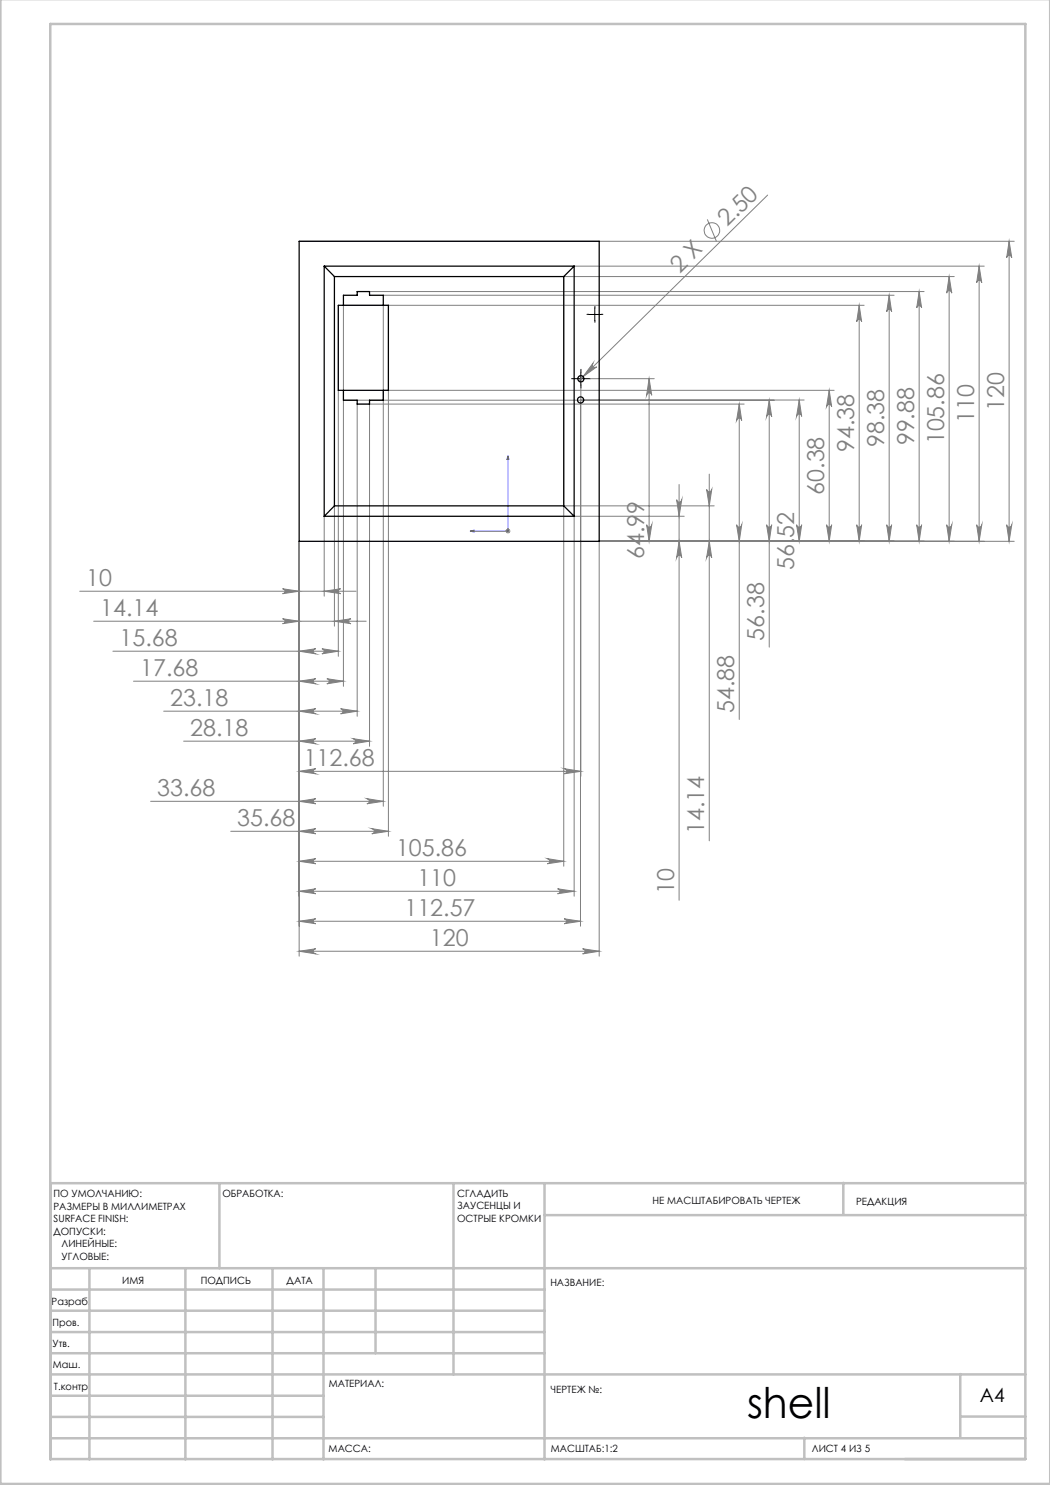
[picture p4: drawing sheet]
<svg xmlns="http://www.w3.org/2000/svg" width="210mm" height="297mm" viewBox="0 0 210 297" stroke-linecap="round" stroke-linejoin="round" font-family="sans-serif">
<g fill="none" stroke="#808080" stroke-width=".2">
<path d="M153.5 39l-37.8 37.2M59.8 48.3h143M66.9 55.3v69.9M71.4 58.3h113.4M76.7 59.1h102.1M114.8 53.2h82.1M141.5 43.9l1.8 4.4M177.8 59.1l.5 3.3a.49 .49 0 0 0-.5-.5 .49 .49 0 0 0-.5 .5zM177.8 59.1v49.2M183.8 58.3l.5 3.3a.49 .49 0 0 0-.5-.5 .49 .49 0 0 0-.5 .5zM183.8 58.3v50M189.8 55.3l.6 3.3a.51 .51 0 0 0-.6-.5 .51 .51 0 0 0-.5 .5z"/>
<path d="M189.8 55.3v53M190.9 55.3h-78.2v117.9M195.8 53.2l.6 3.3a.51 .51 0 0 0-.6-.4 .51 .51 0 0 0-.5 .4zM195.8 53.2v55.1M201.8 48.3l.6 3.2a.51 .51 0 0 0-.6-.4 .51 .51 0 0 0-.5 .4zM201.8 48.3v60M67.7 61.1v70.2M76.7 61.1v100.2M76.7 78.1h90.1M77.7 61.1v106.1M116.2 77.6v77.7M118 75.7h12.8"/>
<path d="M118.6 72.6a.53 .53 0 0 0 0 .7 .53 .53 0 0 0 .7 .1l-2.7 1.9zM129.8 75.7l.6 3.4a.51 .51 0 0 0-.6-.5 .51 .51 0 0 0-.5 .5zM129.8 75.7v32.6M165.8 78.1l.5 3.2a.51 .51 0 0 0-.5-.4 .51 .51 0 0 0-.5 .4zM165.8 78.1v30.2M171.8 61.1l.5 3.2a.49 .49 0 0 0-.5-.4 .49 .49 0 0 0-.5 .4zM171.8 61.1v47.2M172.8 61.1h-104.1v76.2M68.7 80h86.1M73.9 80.8v68.5M135.3 99.9a.51 .51 0 0 0 .5 .5 .51 .51 0 0 0 .5-.5l-.5 3.4zM135.8 96.9v83.2"/>
<path d="M141.3 97.9a.51 .51 0 0 0 .5 .5 .51 .51 0 0 0 .5-.5l-.4 3.3zM141.9 94.8v73.4M147.8 80.8l.5 3.3a.51 .51 0 0 0-.5-.5 .51 .51 0 0 0-.5 .5zM147.8 80.8v63.1M148.8 80.8h-77.4v62.5M153.8 80l.5 3.4a.51 .51 0 0 0-.5-.5 .51 .51 0 0 0-.5 .5zM153.8 80v49.4M159.8 80l.5 3.3a.51 .51 0 0 0-.5-.5 .51 .51 0 0 0-.5 .5zM159.8 80v28.3M160.8 80h-44.7v105.2M15.9 118.2h55.3M56.5 117.8l3.3 .4-3.3 .5a.49 .49 0 0 0 .5-.5 .49 .49 0 0 0-.5-.4z"/>
<path d="M59.8 108.3v82.9M64.8 118.2l3.3-.4a.49 .49 0 0 0-.4 .4 .49 .49 0 0 0 .4 .5zM64.8 103.3v15.9M101.1 106.2h1M101.2 105.9l.8 .7M101.6 105.7v1M102 105.9l-.8 .7M112.7 101.2h30.1M129.3 104.9a.51 .51 0 0 0 .5 .5 .51 .51 0 0 0 .6-.5l-.6 3.4zM135.8 108.3l.5 3.2a.51 .51 0 0 0-.5-.4 .51 .51 0 0 0-.5 .4zM136.8 103.3h-22v75.9M141.9 108.3l.4 3.2a.51 .51 0 0 0-.5-.4 .51 .51 0 0 0-.5 .4z"/>
<path d="M147.3 104.9a.51 .51 0 0 0 .5 .5 .51 .51 0 0 0 .5-.5l-.5 3.4zM153.3 104.9a.51 .51 0 0 0 .5 .5 .51 .51 0 0 0 .5-.5l-.5 3.4zM159.3 104.9a.51 .51 0 0 0 .5 .5 .51 .51 0 0 0 .5-.5l-.5 3.4zM165.3 104.9a.51 .51 0 0 0 .5 .5 .51 .51 0 0 0 .5-.5l-.5 3.4zM171.3 104.9a.49 .49 0 0 0 .5 .5 .49 .49 0 0 0 .5-.5l-.5 3.4zM177.3 104.9a.49 .49 0 0 0 .5 .5 .49 .49 0 0 0 .5-.5l-.5 3.4zM183.3 104.9a.49 .49 0 0 0 .5 .5 .49 .49 0 0 0 .5-.5l-.5 3.4zM189.3 104.9a.51 .51 0 0 0 .5 .5 .51 .51 0 0 0 .6-.5l-.6 3.4zM195.3 104.9a.51 .51 0 0 0 .5 .5 .51 .51 0 0 0 .6-.5l-.6 3.4zM201.3 104.9a.51 .51 0 0 0 .5 .5 .51 .51 0 0 0 .6-.5l-.6 3.4zM202.8 108.3h-83v82.9M18.7 124.2h54.5"/>
<path d="M22.6 130.2h45.1M26.7 136.2h42M56.5 123.8l3.3 .4-3.3 .5a.49 .49 0 0 0 .5-.5 .49 .49 0 0 0-.5-.4zM59.8 130.2l3.3-.5a.51 .51 0 0 0-.5 .6 .51 .51 0 0 0 .5 .5zM59.8 136.2l3.3-.5a.51 .51 0 0 0-.5 .6 .51 .51 0 0 0 .5 .5zM64.4 129.7l3.3 .5-3.3 .6a.51 .51 0 0 0 .4-.5 .51 .51 0 0 0-.4-.6zM65.4 135.7l3.3 .5-3.3 .6a.51 .51 0 0 0 .4-.5 .51 .51 0 0 0-.4-.6zM66.9 124.2l3.3-.4a.49 .49 0 0 0-.5 .4 .49 .49 0 0 0 .5 .5zM32.7 142.2h38.7M36.7 148.2h37.2M59.8 142.2l3.3-.5a.51 .51 0 0 0-.5 .6 .51 .51 0 0 0 .5 .5zM59.8 148.2l3.3-.5a.51 .51 0 0 0-.5 .6 .51 .51 0 0 0 .5 .5z"/>
<path d="M59.8 154.3l3.3-.6a.51 .51 0 0 0-.5 .5 .51 .51 0 0 0 .5 .6zM59.8 154.3h56.4M68.1 141.7l3.3 .5-3.3 .6a.51 .51 0 0 0 .5-.5 .51 .51 0 0 0-.5-.6zM70.6 147.7l3.3 .5-3.3 .6a.51 .51 0 0 0 .5-.5 .51 .51 0 0 0-.5-.6zM73.4 159.7l3.3 .6-3.3 .5a.51 .51 0 0 0 .4-.6 .51 .51 0 0 0-.4-.5zM112.9 153.7l3.3 .6-3.3 .5a.51 .51 0 0 0 .5-.6 .51 .51 0 0 0-.5-.5zM30.1 160.3h46.6M46.1 166.3h31.6M59.8 160.3l3.3-.6a.51 .51 0 0 0-.5 .5 .51 .51 0 0 0 .5 .6zM59.8 166.3l3.3-.6a.51 .51 0 0 0-.5 .5 .51 .51 0 0 0 .5 .6zM59.8 172.3l3.3-.6a.51 .51 0 0 0-.5 .5 .51 .51 0 0 0 .5 .6zM59.8 178.3l3.3-.5a.49 .49 0 0 0-.5 .5 .49 .49 0 0 0 .5 .4z"/>
<path d="M59.8 172.3h52.9M59.8 178.3h55M74.4 165.7l3.3 .6-3.3 .5a.51 .51 0 0 0 .5-.6 .51 .51 0 0 0-.5-.5zM109.5 171.7l3.2 .6-3.2 .5a.51 .51 0 0 0 .4-.6 .51 .51 0 0 0-.4-.5zM111.5 177.8l3.3 .5-3.3 .4a.49 .49 0 0 0 .5-.4 .49 .49 0 0 0-.5-.5zM59.8 184.3l3.3-.5a.49 .49 0 0 0-.5 .5 .49 .49 0 0 0 .5 .4zM59.8 190.2l3.3-.4a.51 .51 0 0 0-.5 .5 .51 .51 0 0 0 .5 .5zM59.8 184.3h56.3M59.8 190.2h60M112.8 183.8l3.3 .5-3.3 .4a.49 .49 0 0 0 .5-.4 .49 .49 0 0 0-.5-.5zM116.5 189.8l3.3 .4-3.3 .6a.51 .51 0 0 0 .5-.5 .51 .51 0 0 0-.5-.5z"/>
<circle cx="142.4" cy="46.1" r="1.56"/>
</g>
<path d="M101.6 91.2v15h-7.5M101.6 91.2l.2 .7h-.4zM94.1 106.2l.7-.2v.4z" fill="none" stroke="#00f" stroke-width=".2"/>
<path d="M114.9 75.7h-.6M116.2 74.5v-.6M116.2 77v.6M117.4 75.7h.7M117.7 62.9h-.3M119 61.6v-.3M119 64.1v.4M120.2 62.9h.4" fill="none" stroke="#000" stroke-width=".2" stroke-dasharray="15.2 1.3 1.3 1.3"/>
<path d="M114.9 75.7h2.5M116.2 74.5v2.5M117.7 62.9h2.5M119 61.6v2.5" fill="none" stroke="#000" stroke-width=".2"/>
<g fill="none" stroke="#c0c0c0" stroke-width=".5">
<path d="M.1 -.1v296.9h209.9v-296.9M10.1 4.8h195v287h-195zM43.9 236.6v17M90.7 236.6v38.3M108.9 236.6v55.3M168.7 236.6v6.3M205.1 236.6h-195v55.3M10.1 253.6h195M10.1 257.9h98.8M17.9 253.6v38.3M37.1 253.6v38.3M54.5 253.6v38.3"/>
<path d="M64.7 253.6v38.3M75.1 253.6v17M108.9 243h96.2M10.1 270.6h98.8M10.1 266.4h98.8M10.1 262.1h98.8M10.1 279.1h54.6M10.1 274.9h195M192.1 274.8v12.7M10.1 287.7h195M10.1 283.4h54.6M160.9 287.5v4.3"/>
<path d="M192.1 283.3h13"/>
</g>
<path d="M94.1 106.2l.7 .2v-.4zM101.6 91.2l-.2 .7h.4z" fill="#00f"/>
<g fill="#808080">
<path d="M118.6 72.6a.53 .53 0 0 0 0 .7 .53 .53 0 0 0 .7 .1l-2.7 1.9z"/>
<path d="M129.3 104.9a.51 .51 0 0 0 .5 .5 .51 .51 0 0 0 .6-.5l-.6 3.4zM129.8 75.7l.6 3.4a.51 .51 0 0 0-.6-.5 .51 .51 0 0 0-.5 .5zM135.8 108.3l.5 3.2a.51 .51 0 0 0-.5-.4 .51 .51 0 0 0-.5 .4zM135.3 99.9a.51 .51 0 0 0 .5 .5 .51 .51 0 0 0 .5-.5l-.5 3.4zM141.9 108.3l.4 3.2a.51 .51 0 0 0-.5-.4 .51 .51 0 0 0-.5 .4zM141.3 97.9a.51 .51 0 0 0 .5 .5 .51 .51 0 0 0 .5-.5l-.4 3.3zM147.3 104.9a.51 .51 0 0 0 .5 .5 .51 .51 0 0 0 .5-.5l-.5 3.4zM147.8 80.8l.5 3.3a.51 .51 0 0 0-.5-.5 .51 .51 0 0 0-.5 .5zM153.3 104.9a.51 .51 0 0 0 .5 .5 .51 .51 0 0 0 .5-.5l-.5 3.4zM153.8 80l.5 3.4a.51 .51 0 0 0-.5-.5 .51 .51 0 0 0-.5 .5zM159.3 104.9a.51 .51 0 0 0 .5 .5 .51 .51 0 0 0 .5-.5l-.5 3.4zM159.8 80l.5 3.3a.51 .51 0 0 0-.5-.5 .51 .51 0 0 0-.5 .5zM165.3 104.9a.51 .51 0 0 0 .5 .5 .51 .51 0 0 0 .5-.5l-.5 3.4zM165.8 78.1l.5 3.2a.51 .51 0 0 0-.5-.4 .51 .51 0 0 0-.5 .4zM171.3 104.9a.49 .49 0 0 0 .5 .5 .49 .49 0 0 0 .5-.5l-.5 3.4zM171.8 61.1l.5 3.2a.49 .49 0 0 0-.5-.4 .49 .49 0 0 0-.5 .4zM177.3 104.9a.49 .49 0 0 0 .5 .5 .49 .49 0 0 0 .5-.5l-.5 3.4zM177.8 59.1l.5 3.3a.49 .49 0 0 0-.5-.5 .49 .49 0 0 0-.5 .5zM183.3 104.9a.49 .49 0 0 0 .5 .5 .49 .49 0 0 0 .5-.5l-.5 3.4zM183.8 58.3l.5 3.3a.49 .49 0 0 0-.5-.5 .49 .49 0 0 0-.5 .5zM189.3 104.9a.51 .51 0 0 0 .5 .5 .51 .51 0 0 0 .6-.5l-.6 3.4zM189.8 55.3l.6 3.3a.51 .51 0 0 0-.6-.5 .51 .51 0 0 0-.5 .5zM195.3 104.9a.51 .51 0 0 0 .5 .5 .51 .51 0 0 0 .6-.5l-.6 3.4zM195.8 53.2l.6 3.3a.51 .51 0 0 0-.6-.4 .51 .51 0 0 0-.5 .4zM201.3 104.9a.51 .51 0 0 0 .5 .5 .51 .51 0 0 0 .6-.5l-.6 3.4zM201.8 48.3l.6 3.2a.51 .51 0 0 0-.6-.4 .51 .51 0 0 0-.5 .4z"/>
<path d="M56.5 117.8l3.3 .4-3.3 .5a.49 .49 0 0 0 .5-.5 .49 .49 0 0 0-.5-.4zM64.8 118.2l3.3-.4a.49 .49 0 0 0-.4 .4 .49 .49 0 0 0 .4 .5zM56.5 123.8l3.3 .4-3.3 .5a.49 .49 0 0 0 .5-.5 .49 .49 0 0 0-.5-.4zM66.9 124.2l3.3-.4a.49 .49 0 0 0-.5 .4 .49 .49 0 0 0 .5 .5zM59.8 130.2l3.3-.5a.51 .51 0 0 0-.5 .6 .51 .51 0 0 0 .5 .5zM64.4 129.7l3.3 .5-3.3 .6a.51 .51 0 0 0 .4-.5 .51 .51 0 0 0-.4-.6zM59.8 136.2l3.3-.5a.51 .51 0 0 0-.5 .6 .51 .51 0 0 0 .5 .5zM65.4 135.7l3.3 .5-3.3 .6a.51 .51 0 0 0 .4-.5 .51 .51 0 0 0-.4-.6zM59.8 142.2l3.3-.5a.51 .51 0 0 0-.5 .6 .51 .51 0 0 0 .5 .5zM68.1 141.7l3.3 .5-3.3 .6a.51 .51 0 0 0 .5-.5 .51 .51 0 0 0-.5-.6zM59.8 148.2l3.3-.5a.51 .51 0 0 0-.5 .6 .51 .51 0 0 0 .5 .5zM70.6 147.7l3.3 .5-3.3 .6a.51 .51 0 0 0 .5-.5 .51 .51 0 0 0-.5-.6zM59.8 154.3l3.3-.6a.51 .51 0 0 0-.5 .5 .51 .51 0 0 0 .5 .6zM112.9 153.7l3.3 .6-3.3 .5a.51 .51 0 0 0 .5-.6 .51 .51 0 0 0-.5-.5zM59.8 160.3l3.3-.6a.51 .51 0 0 0-.5 .5 .51 .51 0 0 0 .5 .6zM73.4 159.7l3.3 .6-3.3 .5a.51 .51 0 0 0 .4-.6 .51 .51 0 0 0-.4-.5zM59.8 166.3l3.3-.6a.51 .51 0 0 0-.5 .5 .51 .51 0 0 0 .5 .6zM74.4 165.7l3.3 .6-3.3 .5a.51 .51 0 0 0 .5-.6 .51 .51 0 0 0-.5-.5zM59.8 172.3l3.3-.6a.51 .51 0 0 0-.5 .5 .51 .51 0 0 0 .5 .6zM109.5 171.7l3.2 .6-3.2 .5a.51 .51 0 0 0 .4-.6 .51 .51 0 0 0-.4-.5zM59.8 178.3l3.3-.5a.49 .49 0 0 0-.5 .5 .49 .49 0 0 0 .5 .4zM111.5 177.8l3.3 .5-3.3 .4a.49 .49 0 0 0 .5-.4 .49 .49 0 0 0-.5-.5zM59.8 184.3l3.3-.5a.49 .49 0 0 0-.5 .5 .49 .49 0 0 0 .5 .4zM112.8 183.8l3.3 .5-3.3 .4a.49 .49 0 0 0 .5-.4 .49 .49 0 0 0-.5-.5zM59.8 190.2l3.3-.4a.51 .51 0 0 0-.5 .5 .51 .51 0 0 0 .5 .5zM116.5 189.8l3.3 .4-3.3 .6a.51 .51 0 0 0 .5-.5 .51 .51 0 0 0-.5-.5z"/>
</g>
<g fill="none" stroke="#000" stroke-width=".25">
<path d="M59.8 48.3h60v60h-60zM64.8 53.2h50M64.8 53.2v50.1M64.8 53.2l2.1 2.1M66.9 55.3v45.9M66.9 55.3h45.8M112.7 55.3v45.9M114.8 53.2v50.1M114.8 53.2l-2.1 2.1M67.7 61.1h10v17h-10zM68.7 61.1v-2h2.7v-.8h2.5v.8h2.8v2M68.7 78.1v1.9h2.7v.8h2.5v-.8h2.8v-1.9"/>
<path d="M64.8 103.3h50M66.9 101.2l-2.1 2.1M66.9 101.2h45.8M112.7 101.2l2.1 2.1"/>
<circle cx="116.1" cy="80" r=".62"/>
<circle cx="116.2" cy="75.7" r=".63"/>
</g>
<text font-size="8.5" x="149.4" y="283.5">shell</text>
<g font-size="4.7" fill="#808080">
<text x="145.4" y="45.5" transform="rotate(-45 145.4 45.5)">2.50</text>
<text x="136" y="54.8" transform="rotate(-45 136 54.8)">2 X</text>
<text x="200.9" y="82.1" transform="rotate(-90 200.9 82.1)">120</text>
<text x="176.9" y="89.5" transform="rotate(-90 176.9 89.5)">98.38</text>
<text x="182.9" y="89.1" transform="rotate(-90 182.9 89.1)">99.88</text>
<text x="188.9" y="88.9" transform="rotate(-90 188.9 88.9)">105.86</text>
<text x="194.9" y="84.6" transform="rotate(-90 194.9 84.6)">110</text>
<text x="170.8" y="90.5" transform="rotate(-90 170.8 90.5)">94.38</text>
<text x="164.8" y="99" transform="rotate(-90 164.8 99)">60.38</text>
<text x="128.8" y="111.8" transform="rotate(-90 128.8 111.8)">64.99</text>
<text x="17.3" y="117.2">10</text>
<text x="158.8" y="114" transform="rotate(-90 158.8 114)">56.52</text>
<text x="20" y="123.2">14.14</text>
<text x="23.9" y="129.2">15.68</text>
<text x="152.8" y="128.1" transform="rotate(-90 152.8 128.1)">56.38</text>
<text x="28" y="135.2">17.68</text>
<text x="34.1" y="141.2">23.18</text>
<text x="146.8" y="142.6" transform="rotate(-90 146.8 142.6)">54.88</text>
<text x="38" y="147.2">28.18</text>
<text x="60.7" y="153.2">112.68</text>
<text x="31.4" y="159.2">33.68</text>
<text x="47.5" y="165.2">35.68</text>
<text x="140.8" y="166.8" transform="rotate(-90 140.8 166.8)">14.14</text>
<text x="79.2" y="171.2">105.86</text>
<text x="83.5" y="177.2">110</text>
<text x="134.8" y="178.7" transform="rotate(-90 134.8 178.7)">10</text>
<text x="80.9" y="183.2">112.57</text>
<text x="86" y="189.2">120</text>
</g>
<text font-size="3.9" x="196" y="280.4">A4</text>
<g font-size="2">
<text x="10.7" y="239.5">ПО УМОЛЧАНИЮ:</text>
<text x="44.5" y="239.5">ОБРАБОТКА:</text>
<text x="91.4" y="239.4">СГЛАДИТЬ</text>
<text x="10.7" y="242">РАЗМЕРЫ В МИЛЛИМЕТРАХ</text>
<text x="10.7" y="244.5">SURFACE FINISH:</text>
<text x="91.4" y="241.9">ЗАУСЕНЦЫ И</text>
<text x="91.4" y="244.4">ОСТРЫЕ КРОМКИ</text>
<text x="130.5" y="240.8">НЕ МАСШТАБИРОВАТЬ ЧЕРТЕЖ</text>
<text x="171.2" y="241">РЕДАКЦИЯ</text>
<text x="10.7" y="247">ДОПУСКИ:</text>
<text x="12.3" y="249.5">ЛИНЕЙНЫЕ:</text>
<text x="12.3" y="252">УГЛОВЫЕ:</text>
<text x="24.4" y="256.9">ИМЯ</text>
<text x="40.1" y="256.8">ПОДПИСЬ</text>
<text x="57.3" y="256.8">ДАТА</text>
<text x="110.1" y="257.1">НАЗВАНИЕ:</text>
<text x="10.3" y="260.9">Разраб.</text>
<text x="10.5" y="269.3">Утв.</text>
<text x="10.5" y="265.2">Пров.</text>
<text x="10.6" y="273.6">Маш.</text>
<text x="10.8" y="278">Т.контр</text>
<text x="65.8" y="277.4">МАТЕРИАЛ:</text>
<text x="110.2" y="278.5">ЧЕРТЕЖ №:</text>
<text x="65.7" y="290.4">МАССА:</text>
<text x="110.2" y="290.5">МАСШТАБ:1:2</text>
<text x="162.4" y="290.4">ЛИСТ 4 ИЗ 5</text>
</g>
</svg>
